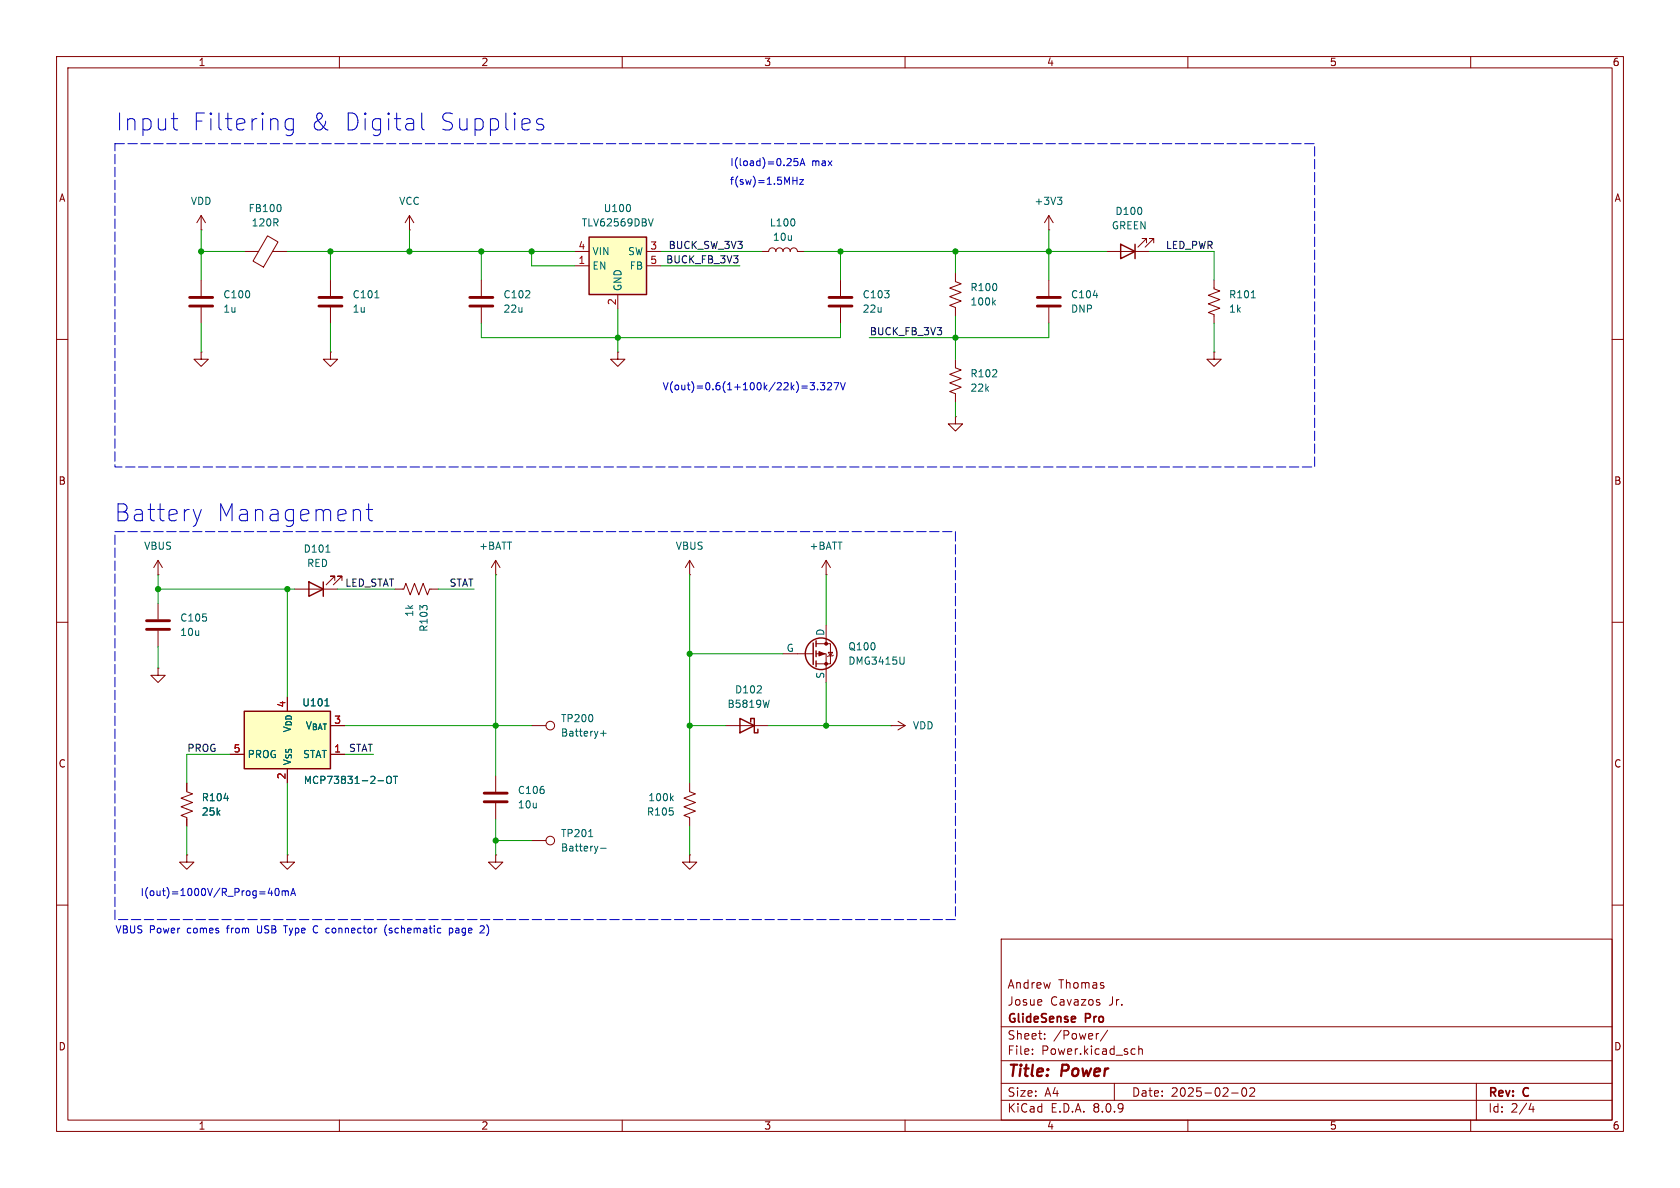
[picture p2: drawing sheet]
<svg xmlns="http://www.w3.org/2000/svg" width="297mm" height="210mm" viewBox="0 0 297 210" stroke-linecap="round" stroke-linejoin="round" font-family="sans-serif">
<g fill="none" stroke="#840000" stroke-width=".18">
<path d="M10 10h277v190h-277zM12 12h273v186h-273zM60 10v2M110 10v2M160 10v2M210 10v2M260 10v2M72.4 38.1l-.8 1.3M72.4 38.1v2.5M72.4 38.1l.8 1.3M185.4 38.1l-.7 1.3M185.4 38.1v2.5"/>
<path d="M185.4 38.1l.8 1.3M58.4 49.5v2.8M58.4 54.4v2.8M72.4 40.6h.1M85.1 49.5v2.8M85.1 54.4v2.8M134.6 44.5h1.3a.64 .64 0 0 1 .6-.7 .64 .64 0 0 1 .7 .7 .64 .64 0 0 1 .6-.7 .64 .64 0 0 1 .6 .7 .64 .64 0 0 1 .7-.7 .64 .64 0 0 1 .6 .7 .64 .64 0 0 1 .6-.7 .64 .64 0 0 1 .7 .7h1.2M168.9 48.3v1.5l1 .4-2 .7 2 .8-2 .8 2 .7-2 .8 1 .4v1.5M185.4 40.6h.1M195.6 44.5h7.6M202.7 42.9v-.7h-.8h.8l-1.5 1.5M204 42.9v-.7h-.8h.8l-1.6 1.5"/>
<path d="M214.6 49.5v1.6l1 .3-2 .8 2 .8-2 .7 2 .8-2 .7 1 .4v1.6M10 60h2M109.2 62.2v1.3h1.3l-1.3 1.3-1.3-1.3h1.3M109.2 62.2h.1M214.6 62.2v1.3h1.3l-1.3 1.3-1.2-1.3h1.2M214.6 62.2h.1M285 60h2M87.6 99.1v2.5M87.6 99.1l-.7 1.2M87.6 99.1l.8 1.2M121.9 99.1v2.5M121.9 99.1l-.7 1.2"/>
<path d="M121.9 99.1l.8 1.2M10 110h2M87.6 101.6h.1M121.9 101.6h.1M285 110h2M87.6 137.2v2.8M94 128.3h2.5M121.9 138.4v1.6l1 .3-2 .8 2 .8-2 .7 2 .8-2 .7 1 .4v1.6M128.3 128.3h7.6M157.5 128.3h.1M157.5 128.3h2.5M158.7 127.5l1.3 .8"/>
<path d="M160 128.3l-1.3 .7M87.6 151.1v1.3h1.3l-1.3 1.3-1.2-1.3h1.2M87.6 151.1h.1M87.6 142v2.8M121.9 151.1v1.3h1.3l-1.3 1.3-1.3-1.3h1.3M121.9 151.1h.1M10 160h2M177 166h108v32h-108zM194.4 177.3v.3M285 160h2M60 198v2M110 198v2"/>
<path d="M160 198v2M177 194.5h108M177 191.5h108M177 187.5h108M177 181.5h108M182.5 186.3v.1M182.5 185.5v.1M184.7 183.6v.1M184.7 182.8v.1M194.2 182.7l-.2 .1M195.8 182.1l-1.3 2M197 191.5v3"/>
<path d="M200.2 185.4l.5 .1M200.7 186.3l-.5 .1M201.3 185.5l.2-.1 .4 .1 .1 .9M201.3 184.9v1.5M210 198v2M217.7 193.2h1.2M219.7 192.4l.2-.1a.81 .81 0 0 1 .6 .6 .81 .81 0 0 1-.3 .8l-.2 .1a.81 .81 0 0 1-.3-1.4zM221 192.4l.5-.1 .2 .1 .1 .3-.9 1.1h.9M260 198v2M261 191.5v6.5M270.7 195l-.4 1.1h.9M271 195.6v1"/>
<circle cx="97.3" cy="128.3" r=".76"/>
</g>
<path d="M189.9 179.7l.2 .3-.7 .2M190.1 180.6l-.2 .1" fill="none" stroke="#840000" stroke-width=".3"/>
<path d="M140.5 38.9v.8M186.9 34.9h.8l-.4 .5M187.5 35.4l.2 .2v.3l-.2 .2M66.3 52.6h.7M175.6 53.4l.4 .5M176 53.1l-.5 .5M221.2 52.6h.7M106.2 129.6h1M106.7 129.2v.9M136 123.8l-.3 1.2M118.7 141.1l.3 .4M119 140.7l-.5 .5" fill="none" stroke="#006464" stroke-width=".18"/>
<path d="M56.4 54.1h4.1M56.4 52.6h4.1M83.1 54.1h4M83.1 52.6h4M85.6 141.7h4.1M85.6 140.2h4.1" fill="none" stroke="#840000" stroke-width=".51"/>
<path d="M198.1 43.2l2.6 1.3-2.6 1.2zM200.7 43.2v2.5M130.8 127l2.5 1.3-2.5 1.2zM132.7 127.6v-.6h.6v2.5h.7v-.6" fill="none" stroke="#840000" stroke-width=".25"/>
<path d="M104.1 41.9h10.2v10.2h-10.2z" fill="#ffffc2"/>
<g fill="none" stroke="#840000" stroke-width=".25">
<path d="M104.1 41.9h10.2v10.2h-10.2zM54.6 102.9l2.5 1.2-2.5 1.3zM57.1 102.9v2.5M143.8 113.7v3.8M144.3 113.3v1M144.3 115.1v1M144.3 116.8v1.1"/>
<circle cx="145.2" cy="115.6" r="2.79"/>
</g>
<g fill="none" stroke="#840000" stroke-width=".18">
<path d="M35.6 38.1l-.8 1.3M35.6 38.1v2.5M35.6 38.1l.7 1.3M35.6 40.6h.1M35.6 49.5v2.8M35.6 54.4v2.8M43.2 44.5h2.5M47.3 41.7l1.8 1.1-2.5 4.4-1.9-1zM48.2 44.5h2.6M101.6 47h2.5M101.6 44.5h2.5M109.2 52.1v2.5"/>
<path d="M114.3 47h2.5M114.3 44.5h2.5M148.6 49.5v2.8M148.6 54.4v2.8M35.6 62.2v1.3h1.2l-1.2 1.3-1.3-1.3h1.3M35.6 62.2h.1M58.4 62.2v1.3h1.3l-1.3 1.3-1.3-1.3h1.3M58.4 62.2h.1M27.9 99.1l-.7 1.2M27.9 99.1v2.5M27.9 99.1l.8 1.2M146 99.1v2.5"/>
<path d="M146 99.1l-.7 1.2M146 99.1l.8 1.2M27.9 101.6h.1M52.1 104.1h7.6M59.2 102.6v-.7h-.8h.8l-1.5 1.5M60.5 102.6v-.7h-.8h.8l-1.6 1.5M69.8 104.1h1.6l.4-1 .7 2.1 .8-2.1 .7 2.1 .8-2.1 .8 2.1 .3-1.1h1.6M138.4 115.6h5.4M144.3 115.6h1.7v5.1M144.3 113.8h2.5v3.5h-2.5M146 101.6h.1M146 110.5v3.3"/>
<path d="M146.4 115.3h.8l-.4 .7zM147.3 115.8l-.1 .2h-.8l-.1 .1M33 138.4v1.6l1 .3-2 .8 2 .8-2 .7 2 .8-2 .7 1 .4v1.6M33 151.1v1.3h1.3l-1.3 1.3-1.3-1.3h1.3M33 151.1h.1M50.8 151.1v1.3h1.3l-1.3 1.3-1.3-1.3h1.3M50.8 151.1h.1M94 148.6h2.5"/>
<circle cx="97.3" cy="148.6" r=".76"/>
</g>
<path d="M49.6 36.3l.1 .3-.1 .7M111.4 36.4v.8M115.5 38.7l-.4 1.2M57.6 97.6h.7M159.8 116.1v1.1l-.2 .2M39.6 141.1h.8M104.1 147.9h.7M106.2 150h1" fill="none" stroke="#006464" stroke-width=".18"/>
<path d="M33.5 54.1h4.1M33.5 52.6h4.1M146.6 54.1h4M146.6 52.6h4" fill="none" stroke="#840000" stroke-width=".51"/>
<g fill="#840000" stroke="#840000" stroke-width=".18">
<path d="M144.8 115.2l1 .4-1 .4z"/>
<circle cx="146" cy="117.3" r=".25"/>
<circle cx="146" cy="113.8" r=".25"/>
</g>
<path d="M43.2 125.7h15.2v10.2h-15.2z" fill="#ffffc2"/>
<path d="M43.2 125.7h15.2v10.2h-15.2z" fill="none" stroke="#840000" stroke-width=".25"/>
<g fill="none" stroke="#840000" stroke-width=".18">
<path d="M185.4 49.5v2.8M185.4 54.4v2.8M168.9 63.5v1.5l1 .4-2 .8 2 .7-2 .8 2 .8-2 .7 1 .4v1.5M168.9 73.7v1.2h1.3l-1.3 1.3-1.3-1.3h1.3M168.9 73.7h.1M27.9 118.1v1.3h1.3l-1.3 1.3-1.2-1.3h1.2M27.9 118.1h.1M27.9 106.7v2.8M27.9 111.5v2.8M33 138.4v1.3M40.6 133.4h2.6M50.8 135.9v2.5"/>
<path d="M58.4 133.4h2.6M33 144.8v1.3"/>
</g>
<path d="M193.3 52.2h.8M57.4 124.8h.8M66.8 138h1M68.4 137.4l.2-.2a.43 .43 0 0 1 .6 .5v.4a.42 .42 0 0 1-.4 .4 .42 .42 0 0 1-.5-.4zM69.5 137.2h.8M69.9 137.2v1.3M39.6 141.1h.8" fill="none" stroke="#006464" stroke-width=".18"/>
<path d="M183.4 54.1h4.1M183.4 52.6h4.1M25.9 111.3h4.1M25.9 109.7h4.1" fill="none" stroke="#840000" stroke-width=".51"/>
<g fill="none" stroke="#0000c2" stroke-width=".18">
<path d="M74.6 20v2.5l.1 .3 .3 .2M30.3 21h1.1M30.8 22.8l.6 .2M51.8 21.1l-.2-.1h-.6l-.4 .3-.2 .2v.9l.3 .4 .3 .2h.6l.2-.2M51.8 21v2.4a.81 .81 0 0 1-1.2 .4M73 21.1l.1 .3v1.6M73.1 22.8l-.3 .2M73.1 21.7l-.3 .1M96 21.1l-.7-.1-.3 .1-.2 .3 .2 .4 1 .3 .1 .3-.1 .4-.3 .2h-.6l-.3-.2M140.2 31.9h.7M140.9 31.3v1.3M141 28h-.6v.6l.1-.1 .5 .1 .1 .1-.1 .5-.2 .1-.4-.1"/>
<path d="M141.4 31.7h.6l-.6 .9h.6M141.4 29.3l.5-1.3 .4 1.3M141.6 28.9h.6M143.2 67.6h.8l-.4 .5 .3 .1v.6l-.1 .1-.6-.1M144.5 68.8v.1M145 67.6h.8l-.4 .5 .3 .1v.6l-.1 .1-.6-.1M146.3 67.8l.5-.2 .2 .4-.8 .9h.8M147.4 67.6h.9l-.6 1.3M148.6 67.6l.4 1.3 .4-1.3M34.2 90.1l.7 2M34.9 92.1l-.3 .7M35.6 90.1l-.7 2"/>
<path d="M64.7 90.1h1.2M65.2 89.1v2.5l.1 .3 .6 .2M47.4 157.9h.8M48 157.5v.8M48.7 157.2l.2-.2a.68 .68 0 0 1 .5 .7 .68 .68 0 0 1-.5 .6l-.2-.1-.1-.4zM49.9 157.5v.8M49.9 157.6l.3-.1 .2 .2M50.4 157.7v.6M50.4 157.7l.2-.2h.3l.1 .8M51.4 158.3l.4-1.3 .4 1.3M51.5 158h.6M50.1 163.7h.7"/>
<path d="M55.4 164.4l.1 .3 .3 .2M55.8 163.7l-.3 .1-.1 .4M68.4 163.5a1.46 1.46 0 0 0 0 1.9M79.4 164.1v1.2M79.4 164.1h.4l.2 .2-.1 .6h-.5M85.1 163.7h.4l.1 .3-.8 .9h.8"/>
</g>
<path d="M20.3 25.4h212.1v57.2h-212.1zM20.3 94h148.6v68.6h-148.6z" fill="none" stroke="#0000c2" stroke-width=".18" stroke-dasharray="1.7 .6"/>
<g fill="none" stroke="#009600" stroke-width=".18">
<path d="M35.6 44.5h7.6M35.6 40.6v8.9M35.6 57.2v5M50.8 44.5h50.8M58.4 44.5v5M58.4 57.2v5M72.4 40.6v3.9M85.1 44.5v5M85.1 57.2v2.5h63.5v-2.5M94 44.5v2.5h7.6M109.2 54.6v7.6M116.8 44.5h17.8"/>
<path d="M116.8 47h14M142.2 44.5h53.4M148.6 44.5v5M168.9 44.5v3.8M168.9 55.9v7.6M185.4 40.6v8.9M185.4 57.2v2.5h-31.7M203.2 44.5h11.4v5M214.6 57.2v5M168.9 71.1v2.6M27.9 101.6v5.1M27.9 114.3v3.8"/>
<path d="M27.9 104.1h24.2M50.8 104.1v19.1M59.7 104.1h10.1M77.5 104.1h6.3M87.6 101.6v35.6M121.9 101.6v36.8M121.9 115.6h16.5M146 101.6v8.9M40.6 133.4h-7.6v5M50.8 138.4v12.7M61 133.4h5M61 128.3h33"/>
<path d="M121.9 128.3h6.4M135.9 128.3h21.6M146 120.7v7.6M33 146.1v5M87.6 144.8v6.3M87.6 148.6h6.4M121.9 146.1v5"/>
</g>
<g fill="#009600" stroke="#009600" stroke-width=".18">
<circle cx="87.6" cy="128.3" r=".46"/>
<circle cx="72.4" cy="44.5" r=".46"/>
<circle cx="85.1" cy="44.5" r=".46"/>
<circle cx="58.4" cy="44.5" r=".46"/>
<circle cx="94" cy="44.5" r=".46"/>
<circle cx="35.6" cy="44.5" r=".46"/>
<circle cx="146" cy="128.3" r=".46"/>
<circle cx="148.6" cy="44.5" r=".46"/>
<circle cx="168.9" cy="59.7" r=".46"/>
<circle cx="185.4" cy="44.5" r=".46"/>
<circle cx="168.9" cy="44.5" r=".46"/>
<circle cx="50.8" cy="104.1" r=".46"/>
<circle cx="27.9" cy="104.1" r=".46"/>
<circle cx="109.2" cy="59.7" r=".46"/>
<circle cx="121.9" cy="128.3" r=".46"/>
<circle cx="121.9" cy="115.6" r=".46"/>
<circle cx="87.6" cy="148.6" r=".46"/>
</g>
<g font-size="4.2" fill="#0000c2">
<text x="20.3" y="23.3">Input</text>
<text x="33.7" y="23.3">Filtering</text>
<text x="54.5" y="23.3">&amp;</text>
<text x="60.3" y="23.3">Digital</text>
<text x="77" y="23.3">Supplies</text>
<text x="20.1" y="92.4">Battery</text>
<text x="38.1" y="92.4">Management</text>
</g>
<g font-size="2.8" fill="#840000">
<text x="178" y="190.9">Title:</text>
<text x="187.7" y="190.9">Power</text>
</g>
<g font-size="2.1" fill="#840000">
<text x="178" y="178">Josue</text>
<text x="178" y="175">Andrew</text>
<text x="185.7" y="178">Cavazos</text>
<text x="187.1" y="175">Thomas</text>
<text x="196.1" y="178">Jr.</text>
<text x="178" y="184">Sheet:</text>
<text x="178" y="181.2">GlideSense</text>
<text x="186.2" y="184">/Power/</text>
<text x="192" y="181.2">Pro</text>
<text x="178" y="186.7">File:</text>
<text x="184.1" y="186.7">Power.kicad_sch</text>
<text x="178" y="196.9">KiCad</text>
<text x="178" y="194.1">Size:</text>
<text x="184.7" y="194.1">A4</text>
<text x="185.7" y="196.9">E.D.A.</text>
<text x="193.3" y="196.9">8.0.9</text>
<text x="200" y="194.1">Date:</text>
<text x="207" y="194.1">2025-02-02</text>
<text x="263" y="194.3">Rev:</text>
<text x="263" y="196.9">Id:</text>
<text x="267.1" y="196.9">2/4</text>
<text x="269.4" y="194.3">C</text>
</g>
<g font-size="1.8" fill="#840000">
<text x="35" y="11.9">1</text>
<text x="85" y="11.9">2</text>
<text x="135" y="11.9">3</text>
<text x="185" y="11.9">4</text>
<text x="235" y="11.9">5</text>
<text x="285" y="11.9">6</text>
<text x="10.3" y="35.9">A</text>
<text x="285.3" y="35.9">A</text>
<text x="10.3" y="85.9">B</text>
<text x="285.3" y="85.9">B</text>
<text x="10.3" y="135.9">C</text>
<text x="285.3" y="135.9">C</text>
<text x="10.3" y="185.9">D</text>
<text x="285.3" y="185.9">D</text>
<text x="35" y="199.9">1</text>
<text x="85" y="199.9">2</text>
<text x="135" y="199.9">3</text>
<text x="185" y="199.9">4</text>
<text x="235" y="199.9">5</text>
<text x="285" y="199.9">6</text>
</g>
<g font-size="1.8" fill="#0000c2">
<text x="129" y="29.6">I(load)=0.25A</text>
<text x="143.5" y="29.6">max</text>
<text x="128.9" y="32.9">f(sw)=1.5MHz</text>
<text x="117" y="69.2">V(out)=0.6(1+100k/22k)=3.327V</text>
<text x="24.7" y="158.6">I(out)=1000V/R_Prog=40mA</text>
<text x="20.3" y="165.2">VBUS</text>
<text x="26.4" y="165.2">Power</text>
<text x="33.2" y="165.2">comes</text>
<text x="40.4" y="165.2">from</text>
<text x="45.9" y="165.2">USB</text>
<text x="50.9" y="165.2">Type</text>
<text x="56.3" y="165.2">C connector</text>
<text x="69.2" y="165.2">(schematic</text>
<text x="80.9" y="165.2">page</text>
<text x="86.6" y="165.2">2)</text>
</g>
<g font-size="1.8" fill="#006464">
<text x="33.6" y="36.4">VDD</text>
<text x="43.8" y="37.7">FB100</text>
<text x="44.4" y="40.2">120R</text>
<text x="70.5" y="36.4">VCC</text>
<text x="102.7" y="40.2">TLV62569DBV</text>
<text x="106.6" y="37.7">U100</text>
<text x="136" y="40.2">L100</text>
<text x="182.8" y="36.4">+3V3</text>
<text x="196.5" y="40.7">GREEN</text>
<text x="197.1" y="38.2">D100</text>
<text x="104.6" y="47.9">EN</text>
<text x="104.6" y="45.3">VIN</text>
<text x="110.9" y="45.3">SW</text>
<text x="111.2" y="47.9">FB</text>
<text x="136.5" y="42.8">10u</text>
<text x="39.4" y="52.9">C100</text>
<text x="62.2" y="52.9">C101</text>
<text x="88.9" y="52.9">C102</text>
<text x="110.1" y="51.6" transform="rotate(-90 110.1 51.6)">GND</text>
<text x="152.4" y="52.9">C103</text>
<text x="171.5" y="51.7">R100</text>
<text x="189.2" y="52.9">C104</text>
<text x="217.2" y="52.9">R101</text>
<text x="39.4" y="55.5">1u</text>
<text x="62.2" y="55.5">1u</text>
<text x="88.9" y="55.5">22u</text>
<text x="152.4" y="55.5">22u</text>
<text x="171.5" y="54.2">100k</text>
<text x="189.2" y="55.5">DNP</text>
<text x="217.2" y="55.5">1k</text>
<text x="171.5" y="66.9">R102</text>
<text x="171.5" y="69.4">22k</text>
<text x="25.4" y="97.4">VBUS</text>
<text x="53.6" y="97.9">D101</text>
<text x="54.2" y="100.4">RED</text>
<text x="84.6" y="97.4">+BATT</text>
<text x="119.4" y="97.4">VBUS</text>
<text x="143" y="97.4">+BATT</text>
<text x="31.8" y="110.1">C105</text>
<text x="31.8" y="112.6">10u</text>
<text x="73.3" y="109.1" transform="rotate(-90 73.3 109.1)">1k</text>
<text x="75.8" y="111.8" transform="rotate(-90 75.8 111.8)">R103</text>
<text x="145.8" y="112.5" transform="rotate(-90 145.8 112.5)">D</text>
<text x="139" y="115.3">G</text>
<text x="149.9" y="117.7">DMG3415U</text>
<text x="149.9" y="115.2">Q100</text>
<text x="53.3" y="125.1">U101</text>
<text x="128.5" y="125.3">B5819W</text>
<text x="129.8" y="122.8">D102</text>
<text x="145.8" y="120.1" transform="rotate(-90 145.8 120.1)">S</text>
<text x="53.9" y="129.1">V_{BAT}</text>
<text x="99.1" y="127.9">TP200</text>
<text x="99.1" y="130.4">Battery+</text>
<text x="161.3" y="129.1">VDD</text>
<text x="43.7" y="134.2">PROG</text>
<text x="51.7" y="135.4" transform="rotate(-90 51.7 135.4)">V_{SS}V_{DD}</text>
<text x="53.5" y="134.2">STAT</text>
<text x="35.6" y="141.8">R104</text>
<text x="53.6" y="138.8">MCP73831-2-OT</text>
<text x="91.4" y="140.6">C106</text>
<text x="91.4" y="143.1">10u</text>
<text x="114.5" y="141.8">100k</text>
<text x="35.6" y="144.4">25k</text>
<text x="99.1" y="148.2">TP201</text>
<text x="114.3" y="144.4">R105</text>
<text x="99.1" y="150.7">Battery-</text>
</g>
<g font-size="1.8" fill="#a90000">
<text x="102.2" y="46.7">1</text>
<text x="102.2" y="44.2">4</text>
<text x="114.9" y="44.2">3</text>
<text x="114.9" y="46.7">5</text>
<text x="109" y="54" transform="rotate(-90 109 54)">2</text>
<text x="50.5" y="125.2" transform="rotate(-90 50.5 125.2)">4</text>
<text x="59" y="128">3</text>
<text x="41.2" y="133.1">5</text>
<text x="50.5" y="137.9" transform="rotate(-90 50.5 137.9)">2</text>
<text x="59" y="133.1">1</text>
</g>
<g font-size="1.8" fill="#0f0f0f">
<text x="117.7" y="46.6">BUCK_FB_3V3</text>
<text x="118.1" y="44.1">BUCK_SW_3V3</text>
<text x="206" y="44.1">LED_PWR</text>
<text x="153.7" y="59.3">BUCK_FB_3V3</text>
<text x="61" y="103.8">LED_STAT</text>
<text x="79.4" y="103.8">STAT</text>
<text x="33" y="133">PROG</text>
<text x="61.6" y="133">STAT</text>
</g>
</svg>
